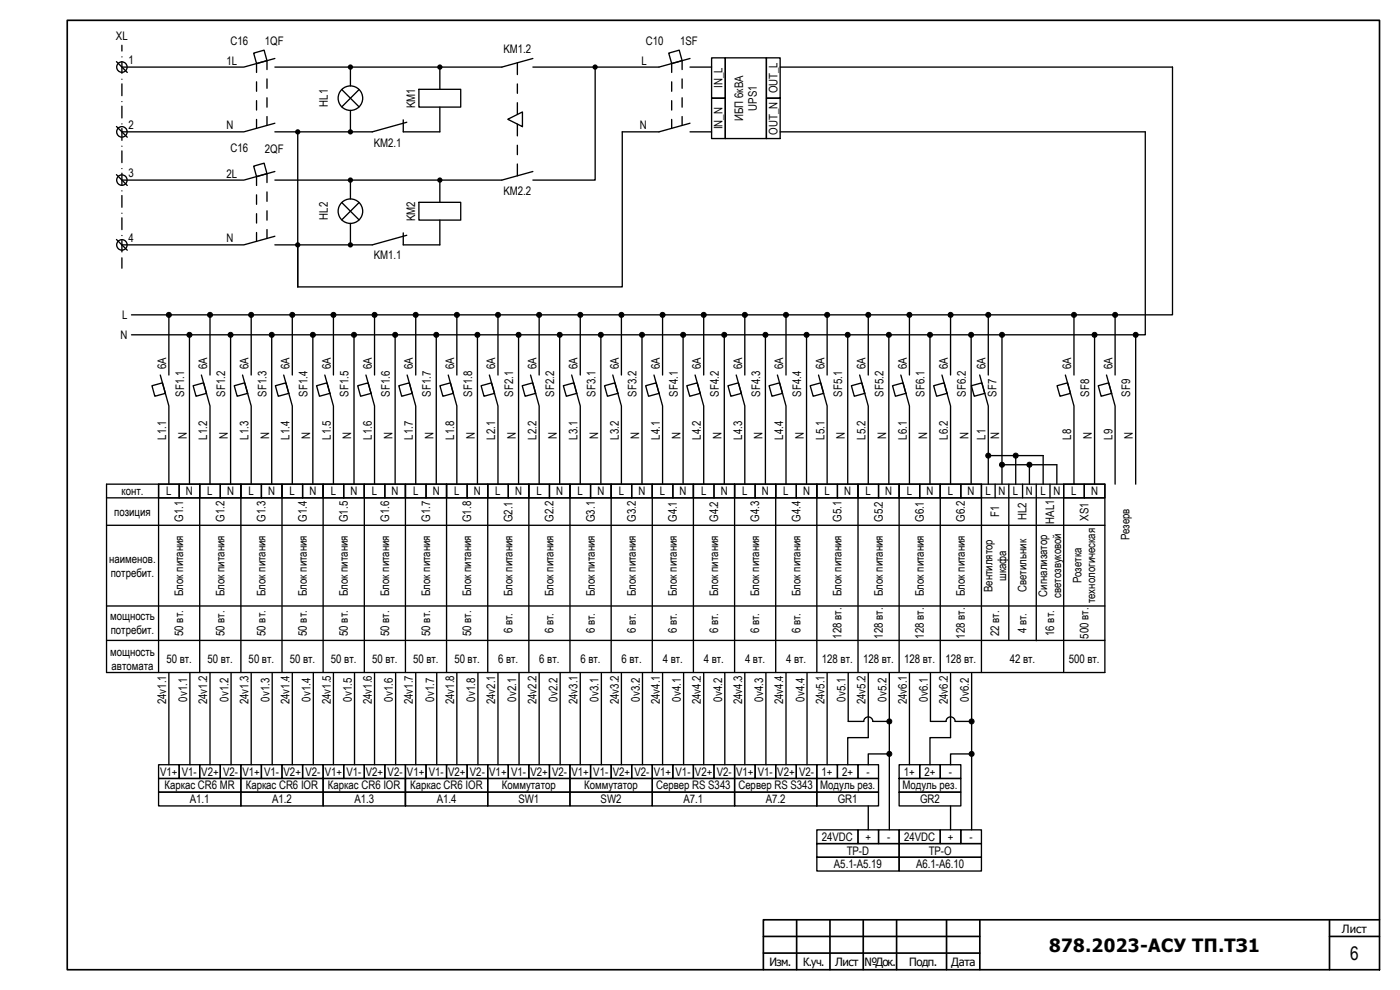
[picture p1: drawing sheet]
<svg xmlns="http://www.w3.org/2000/svg" width="420mm" height="297mm" viewBox="0 0 420 297" stroke-linecap="round" stroke-linejoin="round" font-family="sans-serif">
<path d="M20.2 6.1h393.8v284.9h-393.8zM239.1 276v15M249.1 276v15M259.1 276v15M269.1 276v15M284.1 276v15M294.1 276v15M399 276v15M414 276h-184.9v15M229.1 281h65M229.1 286h65M399 281h15" fill="none" stroke="#000" stroke-width=".5"/>
<g fill="none" stroke="#000" stroke-width=".4">
<path d="M35 18.5l3.2 3.2M36.6 13.6v1.7M36.6 18.5v3.5M36.6 17.1h.1M76.1 15.9l3.2-.9 .8 3.2-3.1 .9zM77 19.1v2.6M80.1 18.2v2.7M82.5 17.5l-9.3 2.6h-36.6M155.3 18.8v3.6M159.9 17.5l-9.3 2.6h-68.1M200.7 15.9l3.1-.9 .9 3.2-3.1 .9zM201.6 19.1v2.6"/>
<path d="M204.7 18.2v2.7M207.1 17.5l-9.3 2.6h-37.9M213.6 17.4h4.1v12.1h-4.1zM217.7 17.4h12.3v24.2h-12.3zM230 17.4h4.1v12.1h-4.1zM35 38l3.2 3.2M36.6 23.8h.1M36.6 25.2v3.5M36.6 30.5h.1M36.6 31.9v3.5M36.6 37.2h.1M36.6 38.6v3.5"/>
<path d="M77 24.6v2.8M77 30.2v2.8M77 35.8v2.7M80.1 23.7v2.8M80.1 29.3v2.9M80.1 35v2.6M82.5 37l-9.3 2.6h-36.6M102.6 26.9l5.2 5.2M105.2 33.1v6.1M105.2 20.5v5.3M107.8 26.9l-5.2 5.2M122.1 36.7l-10.4 2.9h-29.2"/>
<path d="M125.7 26.8h12.6v5.3h-12.6zM132 32.1v7.5h-11v-3.6M132 20.5v6.3M152.4 35.8l4.4-2.2v4.4zM155.3 25.2v2.8M155.3 30.8v3.6M155.3 37.2v3.6M178.6 20.5v33.5h-18.7M201.6 24.6v2.8M201.6 30.2v2.8M201.6 35.8v2.7M204.7 23.7v2.8"/>
<path d="M204.7 29.3v2.9M204.7 35v2.6M207.1 20.1h6.5M207.1 39.6h6.5M207.1 37l-9.3 2.6h-11.1v46.5h-97.3v-46.1M213.6 29.5h4.1v12.1h-4.1zM230 29.5h4.1v12.1h-4.1zM234.1 39.6h109.6v60.9h-304.2M234.1 20.1h117.8v74.4h-312.4M35 52.4l3.2 3.2M36.6 43.9h.1M36.6 45.3v3.5"/>
<path d="M36.6 50.6h.1M36.6 52v3.5M36.6 57.3h.1M36.6 58.7v3.5M76.1 49.8l3.2-.8 .8 3.1-3.1 .9zM77 53v2.6M77 58.5v2.8M80.1 52.1v2.7M80.1 57.6v2.8M82.5 51.5l-9.3 2.5h-36.6M105.2 54.4v5.3M132 54.4v6.3"/>
<path d="M155.3 43.6v2.8M155.3 49.2v3.5M159.9 51.5l-9.3 2.5h-68.1M35 71.9l3.2 3.2M36.6 64h.1M36.6 65.4v3.5M36.6 70.7h.1M36.6 72.1v3.5M36.6 77.4v3.1M77 64.1v2.8M77 69.8v2.6M80.1 63.2v2.9"/>
<path d="M80.1 68.9v2.6M82.5 70.9l-9.3 2.6h-36.6M102.6 60.8l5.2 5.2M105.2 67v6.1M107.8 60.8l-5.2 5.2M122.1 70.6l-10.4 2.9h-29.2M125.7 60.7h12.6v5.3h-12.6zM132 66v7.5h-11v-3.6M50.7 95.2v17.3M63 95.2v17.3M75.4 95.2v17.3M87.7 95.2v17.3"/>
<path d="M100.1 95.2v17.3M112.4 95.2v17.3M124.8 95.2v17.3M137.1 95.2v17.3M149.4 95.2v17.3M161.8 95.2v17.3M174.1 95.2v17.3M186.5 95.2v17.3M198.8 95.2v17.3M211.2 95.2v17.3M223.5 95.2v17.3M235.9 95.2v17.3"/>
<path d="M248.2 95.2v17.3M260.6 95.2v17.3M272.9 95.2v17.3M285.3 95.2v17.3M296.6 95.2v17.3M322.3 95.2v17.3M334.7 95.2v17.3M45.6 115.7l3.2-.8 .8 3.1-3.1 .9zM48.1 112.5l2.6 9.3v23.5M56.9 101.2v44.1M58 115.7l3.1-.8 .9 3.1-3.2 .9zM60.4 112.5l2.6 9.3v23.5"/>
<path d="M69.2 101.2v44.1M70.3 115.7l3.1-.8 .9 3.1-3.1 .9zM72.8 112.5l2.6 9.3v23.5M81.5 101.2v44.1M82.6 115.7l3.2-.8 .9 3.1-3.2 .9zM85.1 112.5l2.6 9.3v23.5M93.9 101.2v44.1M95 115.7l3.1-.8 .9 3.1-3.1 .9zM97.5 112.5l2.6 9.3v23.5M106.2 101.2v44.1M107.3 115.7l3.2-.8 .9 3.1-3.2 .9zM109.8 112.5l2.6 9.3v23.5"/>
<path d="M118.6 101.2v44.1M119.7 115.7l3.1-.8 .9 3.1-3.1 .9zM122.2 112.5l2.6 9.3v23.5M130.9 101.2v44.1M132 115.7l3.2-.8 .8 3.1-3.1 .9zM134.5 112.5l2.6 9.3v23.5M143.3 101.2v44.1M144.4 115.7l3.1-.8 .9 3.1-3.1 .9zM146.9 112.5l2.5 9.3v23.5M155.6 101.2v44.1M156.7 115.7l3.2-.8 .8 3.1-3.1 .9zM159.2 112.5l2.6 9.3v23.5"/>
<path d="M168 101.2v44.1M169.1 115.7l3.1-.8 .9 3.1-3.1 .9zM171.6 112.5l2.5 9.3v23.5M180.3 101.2v44.1M181.4 115.7l3.2-.8 .9 3.1-3.2 .9zM183.9 112.5l2.6 9.3v23.5M192.7 101.2v44.1M193.8 115.7l3.1-.8 .9 3.1-3.2 .9zM196.3 112.5l2.5 9.3v23.5M205 101.2v44.1M206.1 115.7l3.2-.8 .8 3.1-3.1 .9zM208.6 112.5l2.6 9.3v23.5"/>
<path d="M217.4 101.2v44.1M218.5 115.7l3.1-.8 .9 3.1-3.2 .9zM220.9 112.5l2.6 9.3v23.5M229.7 101.2v44.1M230.8 115.7l3.2-.8 .8 3.1-3.1 .9zM233.3 112.5l2.6 9.3v23.5M242.1 101.2v44.1M243.2 115.7l3.1-.8 .9 3.1-3.2 .9zM245.6 112.5l2.6 9.3v23.5M254.4 101.2v44.1M255.5 115.7l3.1-.8 .9 3.1-3.1 .9zM258 112.5l2.6 9.3v23.5"/>
<path d="M266.8 101.2v44.1M267.9 115.7l3.1-.8 .9 3.1-3.2 .9zM270.4 112.5l2.5 9.3v23.5M279.1 101.2v44.1M280.2 115.7l3.1-.8 .9 3.1-3.1 .9zM282.7 112.5l2.6 9.3v23.5M291.5 101.2v44.1M291.5 115.7l3.2-.8 .8 3.1-3.1 .9zM294 112.5l2.6 9.3v23.5M300.7 101.2v44.1M317.2 115.7l3.2-.8 .9 3.1-3.2 .9zM319.7 112.5l2.6 9.3v23.5"/>
<path d="M328.5 101.2v44.1M329.6 115.7l3.1-.8 .9 3.1-3.1 .9zM332.1 112.5l2.6 9.3v23.5M340.8 101.2v44.1M297.3 136.7h15.8v8.6M301.5 139.4h15.7v5.9M304.8 137.5v7.8M32 145.3h299.6v56.5h-299.6zM32 149.4h299.6M32 157.6h299.6M47.6 145.3v56.5M47.6 145.3h6.2v4.1h-6.2z"/>
<path d="M53.8 145.3h6.1v4.1h-6.1zM59.9 145.3v56.5M59.9 145.3h6.2v4.1h-6.2zM66.1 145.3h6.2v4.1h-6.2zM72.3 145.3v56.5M72.3 145.3h6.2v4.1h-6.2zM78.5 145.3h6.1v4.1h-6.1zM84.6 145.3h6.2v4.1h-6.2zM84.6 145.3v56.5M90.8 145.3h6.2v4.1h-6.2zM97 145.3h6.2v4.1h-6.2zM97 145.3v56.5"/>
<path d="M103.2 145.3h6.1v4.1h-6.1zM109.3 145.3h6.2v4.1h-6.2zM109.3 145.3v56.5M115.5 145.3h6.2v4.1h-6.2zM121.7 145.3h6.2v4.1h-6.2zM121.7 145.3v56.5M127.9 145.3h6.1v4.1h-6.1zM134 145.3h6.2v4.1h-6.2zM134 145.3v56.5M140.2 145.3h6.2v4.1h-6.2zM146.4 145.3h6.1v4.1h-6.1zM146.4 145.3v56.5"/>
<path d="M152.5 145.3h6.2v4.1h-6.2zM158.7 145.3v56.5M158.7 145.3h6.2v4.1h-6.2zM164.9 145.3h6.2v4.1h-6.2zM171.1 145.3v56.5M171.1 145.3h6.1v4.1h-6.1zM177.2 145.3h6.2v4.1h-6.2zM183.4 145.3h6.2v4.1h-6.2zM183.4 145.3v56.5M189.6 145.3h6.2v4.1h-6.2zM195.8 145.3h6.1v4.1h-6.1zM195.8 145.3v56.5"/>
<path d="M201.9 145.3h6.2v4.1h-6.2zM208.1 145.3h6.2v4.1h-6.2zM208.1 145.3v56.5M214.3 145.3h6.2v4.1h-6.2zM220.5 145.3h6.1v4.1h-6.1zM220.5 145.3v56.5M226.6 145.3h6.2v4.1h-6.2zM232.8 145.3v56.5M232.8 145.3h6.2v4.1h-6.2zM239 145.3h6.1v4.1h-6.1zM245.1 145.3h6.2v4.1h-6.2zM245.1 145.3v56.5"/>
<path d="M251.3 145.3h6.2v4.1h-6.2zM257.5 145.3v56.5M257.5 145.3h6.2v4.1h-6.2zM263.7 145.3h6.1v4.1h-6.1zM269.8 145.3h6.2v4.1h-6.2zM269.8 145.3v56.5M276 145.3h6.2v4.1h-6.2zM282.2 145.3h6.2v4.1h-6.2zM282.2 145.3v56.5M288.4 145.3h6.1v4.1h-6.1zM294.5 145.3v56.5M298.7 145.3v4.1"/>
<path d="M302.8 145.3v46.9M306.9 145.3v4.1M308.9 140.2v5.1M311 145.3v46.9M315.1 145.3v4.1M319.2 145.3v56.5M319.2 145.3h6.2v4.1h-6.2zM325.4 145.3h6.2v4.1h-6.2zM32 181.8h299.6M32 192.2h299.6M50.7 201.8v27.6M57 201.8v27.6"/>
<path d="M63 201.8v27.6M69.4 201.8v27.6M75.4 201.8v27.6M81.7 201.8v27.6M87.7 201.8v27.6M94 201.8v27.6M100.1 201.8v27.6M106.4 201.8v27.6M112.4 201.8v27.6M118.7 201.8v27.6M124.8 201.8v27.6M131.1 201.8v27.6"/>
<path d="M137.1 201.8v27.6M143.4 201.8v27.6M149.4 201.8v27.6M155.8 201.8v27.6M161.8 201.8v27.6M168.1 201.8v27.6M174.1 201.8v27.6M180.5 201.8v27.6M186.5 201.8v27.6M192.8 201.8v27.6M198.8 201.8v27.6M205.2 201.8v27.6"/>
<path d="M211.2 201.8v27.6M217.5 201.8v27.6M223.5 201.8v27.6M229.9 201.8v27.6M235.9 201.8v27.6M242.2 201.8v27.6M248.2 201.8v27.6M254.6 201.8v14.7h4.6a1.37 1.37 0 0 1 1.4-1.4 1.37 1.37 0 0 1 1.3 1.4h4.3M260.6 201.8v19.5h-6.2v8.1M266.9 201.8v47.2M272.9 201.8v27.6M279.2 201.8v14.7h4.7a1.37 1.37 0 0 1 1.4-1.4 1.37 1.37 0 0 1 1.3 1.4h4.2"/>
<path d="M285.3 201.8v19.5h-6.2v8.1M291.6 201.8v47.2M47.6 233.6v4.1h24.7v4.1h24.7v-8.2M47.6 233.6h98.8M47.6 229.4h6.2v4.2h-6.2zM53.8 229.4h6.1v4.2h-6.1zM59.9 229.4h6.2v4.2h-6.2zM66.1 229.4h6.2v4.2h-6.2zM72.3 229.4h6.2v4.2h-6.2zM72.3 233.6v4.1h24.7v4.1h24.7v-8.2M72.3 233.6v8.2h-24.7v-4.1h98.8M78.5 229.4h6.1v4.2h-6.1z"/>
<path d="M84.6 229.4h6.2v4.2h-6.2zM90.8 229.4h6.2v4.2h-6.2zM97 233.6v4.1h24.7v4.1h24.7M97 229.4h6.2v4.2h-6.2zM103.2 229.4h6.1v4.2h-6.1zM109.3 229.4h6.2v4.2h-6.2zM115.5 229.4h6.2v4.2h-6.2zM121.7 229.4h6.2v4.2h-6.2zM121.7 233.6v4.1h24.7M127.9 229.4h6.1v4.2h-6.1zM134 229.4h6.2v4.2h-6.2zM140.2 229.4h6.2v4.2h-6.2z"/>
<path d="M146.4 233.6v8.2M146.4 229.4h6.1v4.2h-6.1zM146.4 237.7h24.7v4.1h-24.7M146.4 233.6h24.7v4.1h-24.7M152.5 229.4h6.2v4.2h-6.2zM158.7 229.4h6.2v4.2h-6.2zM164.9 229.4h6.2v4.2h-6.2zM171.1 229.4h6.1v4.2h-6.1zM171.1 237.7h24.7v4.1h-24.7zM171.1 233.6h24.7v4.1h-24.7zM177.2 229.4h6.2v4.2h-6.2zM183.4 229.4h6.2v4.2h-6.2z"/>
<path d="M189.6 229.4h6.2v4.2h-6.2zM195.8 233.6v4.1h24.7v4.1h24.6M195.8 233.6h49.3M195.8 229.4h6.1v4.2h-6.1zM201.9 229.4h6.2v4.2h-6.2zM208.1 229.4h6.2v4.2h-6.2zM214.3 229.4h6.2v4.2h-6.2zM220.5 233.6v8.2h-24.7v-4.1h49.3M220.5 229.4h6.1v4.2h-6.1zM226.6 229.4h6.2v4.2h-6.2zM232.8 229.4h6.2v4.2h-6.2zM239 229.4h6.1v4.2h-6.1z"/>
<path d="M245.1 233.6v8.2M245.1 237.7h18.6v4.1h-18.6M245.1 233.6h18.6v4.1h-18.6M245.1 229.4h6.2v4.2h-6.2zM251.3 229.4h6.2v4.2h-6.2zM257.5 229.4h6.2v4.2h-6.2zM266.2 226.2h-5.6v3.2M269.8 237.7h18.6v4.1h-18.6zM269.8 233.6h18.6v4.1h-18.6zM269.8 229.4h6.2v4.2h-6.2zM276 229.4h6.2v4.2h-6.2zM282.2 229.4h6.2v4.2h-6.2z"/>
<path d="M290.8 226.2h-5.5v3.2M245.1 257.2h24.7v4.1h-24.7zM245.1 253.1h24.7v4.1h-24.7zM245.1 249h12.4v4.1h-12.4zM257.5 249h6.2v4.1h-6.2zM260.6 241.8v7.2M263.7 249h6.1v4.1h-6.1zM269.8 257.2h24.7v4.1h-24.7zM269.8 253.1h24.7v4.1h-24.7zM269.8 249h12.4v4.1h-12.4zM282.2 249h6.2v4.1h-6.2zM285.3 241.8v7.2"/>
<path d="M288.4 249h6.1v4.1h-6.1z"/>
<circle cx="36.6" cy="39.6" r="1.57"/>
<circle cx="36.6" cy="20.1" r="1.57"/>
<circle cx="105.2" cy="29.5" r="3.7"/>
<circle cx="36.6" cy="54" r="1.57"/>
<circle cx="36.6" cy="73.5" r="1.57"/>
<circle cx="105.2" cy="63.4" r="3.7"/>
</g>
<g fill="none" stroke="#000" stroke-width=".3">
<circle cx="50.7" cy="94.5" r=".75"/>
<circle cx="63" cy="94.5" r=".75"/>
<circle cx="75.4" cy="94.5" r=".75"/>
<circle cx="87.7" cy="94.5" r=".75"/>
<circle cx="100.1" cy="94.5" r=".75"/>
<circle cx="112.4" cy="94.5" r=".75"/>
<circle cx="124.8" cy="94.5" r=".75"/>
<circle cx="137.1" cy="94.5" r=".75"/>
<circle cx="149.5" cy="94.5" r=".75"/>
<circle cx="161.8" cy="94.5" r=".75"/>
<circle cx="174.2" cy="94.5" r=".75"/>
<circle cx="186.5" cy="94.5" r=".75"/>
<circle cx="198.8" cy="94.5" r=".75"/>
<circle cx="211.2" cy="94.5" r=".75"/>
<circle cx="223.5" cy="94.5" r=".75"/>
<circle cx="235.9" cy="94.5" r=".75"/>
<circle cx="248.2" cy="94.5" r=".75"/>
<circle cx="260.6" cy="94.5" r=".75"/>
<circle cx="272.9" cy="94.5" r=".75"/>
<circle cx="285.3" cy="94.5" r=".75"/>
<circle cx="296.6" cy="94.5" r=".75"/>
<circle cx="322.3" cy="94.5" r=".74"/>
<circle cx="334.7" cy="94.5" r=".75"/>
<circle cx="56.9" cy="100.5" r=".75"/>
<circle cx="69.2" cy="100.5" r=".75"/>
<circle cx="81.6" cy="100.5" r=".75"/>
<circle cx="93.9" cy="100.5" r=".75"/>
<circle cx="106.2" cy="100.5" r=".75"/>
<circle cx="118.6" cy="100.5" r=".75"/>
<circle cx="130.9" cy="100.5" r=".75"/>
<circle cx="143.3" cy="100.5" r=".75"/>
<circle cx="155.6" cy="100.5" r=".75"/>
<circle cx="168" cy="100.5" r=".75"/>
<circle cx="180.3" cy="100.5" r=".75"/>
<circle cx="192.7" cy="100.5" r=".75"/>
<circle cx="205" cy="100.5" r=".75"/>
<circle cx="217.4" cy="100.5" r=".75"/>
<circle cx="229.7" cy="100.5" r=".75"/>
<circle cx="242.1" cy="100.5" r=".75"/>
<circle cx="254.4" cy="100.5" r=".75"/>
<circle cx="266.8" cy="100.5" r=".75"/>
<circle cx="279.1" cy="100.5" r=".75"/>
<circle cx="291.4" cy="100.5" r=".75"/>
<circle cx="300.7" cy="100.5" r=".75"/>
<circle cx="328.5" cy="100.5" r=".75"/>
<circle cx="340.8" cy="100.5" r=".75"/>
<circle cx="296.6" cy="136.7" r=".75"/>
<circle cx="300.7" cy="139.4" r=".75"/>
<circle cx="304.8" cy="136.7" r=".75"/>
<circle cx="308.9" cy="139.4" r=".75"/>
<circle cx="266.9" cy="216.5" r=".75"/>
<circle cx="291.6" cy="216.5" r=".75"/>
<circle cx="266.9" cy="226.2" r=".75"/>
<circle cx="291.6" cy="226.2" r=".75"/>
</g>
<g fill="#000">
<circle cx="89.4" cy="39.6" r=".4"/>
<circle cx="105.2" cy="20.1" r=".4"/>
<circle cx="105.2" cy="39.6" r=".4"/>
<circle cx="132" cy="20.1" r=".39"/>
<circle cx="178.6" cy="20.1" r=".39"/>
<circle cx="105.2" cy="54" r=".4"/>
<circle cx="132" cy="54" r=".39"/>
<circle cx="89.4" cy="73.5" r=".4"/>
<circle cx="105.2" cy="73.5" r=".4"/>
<circle cx="50.7" cy="94.5" r=".75"/>
<circle cx="63" cy="94.5" r=".74"/>
<circle cx="75.4" cy="94.5" r=".75"/>
<circle cx="87.7" cy="94.5" r=".75"/>
<circle cx="100.1" cy="94.5" r=".74"/>
<circle cx="112.4" cy="94.5" r=".75"/>
<circle cx="124.8" cy="94.5" r=".75"/>
<circle cx="137.1" cy="94.5" r=".74"/>
<circle cx="149.5" cy="94.5" r=".75"/>
<circle cx="161.8" cy="94.5" r=".75"/>
<circle cx="174.2" cy="94.5" r=".74"/>
<circle cx="186.5" cy="94.5" r=".75"/>
<circle cx="198.8" cy="94.5" r=".75"/>
<circle cx="211.2" cy="94.5" r=".74"/>
<circle cx="223.5" cy="94.5" r=".74"/>
<circle cx="235.9" cy="94.5" r=".75"/>
<circle cx="248.2" cy="94.5" r=".74"/>
<circle cx="260.6" cy="94.5" r=".74"/>
<circle cx="272.9" cy="94.5" r=".75"/>
<circle cx="285.3" cy="94.5" r=".74"/>
<circle cx="296.6" cy="94.5" r=".75"/>
<circle cx="322.3" cy="94.5" r=".74"/>
<circle cx="334.7" cy="94.5" r=".74"/>
<circle cx="56.9" cy="100.5" r=".75"/>
<circle cx="69.2" cy="100.5" r=".75"/>
<circle cx="81.6" cy="100.5" r=".75"/>
<circle cx="93.9" cy="100.5" r=".75"/>
<circle cx="106.2" cy="100.5" r=".75"/>
<circle cx="118.6" cy="100.5" r=".75"/>
<circle cx="130.9" cy="100.5" r=".75"/>
<circle cx="143.3" cy="100.5" r=".75"/>
<circle cx="155.6" cy="100.5" r=".75"/>
<circle cx="168" cy="100.5" r=".75"/>
<circle cx="180.3" cy="100.5" r=".75"/>
<circle cx="192.7" cy="100.5" r=".75"/>
<circle cx="205" cy="100.5" r=".75"/>
<circle cx="217.4" cy="100.5" r=".75"/>
<circle cx="229.7" cy="100.5" r=".75"/>
<circle cx="242.1" cy="100.5" r=".75"/>
<circle cx="254.4" cy="100.5" r=".75"/>
<circle cx="266.8" cy="100.5" r=".75"/>
<circle cx="279.1" cy="100.5" r=".75"/>
<circle cx="291.4" cy="100.5" r=".75"/>
<circle cx="300.7" cy="100.5" r=".75"/>
<circle cx="328.5" cy="100.5" r=".75"/>
<circle cx="340.8" cy="100.5" r=".75"/>
<circle cx="296.6" cy="136.7" r=".75"/>
<circle cx="300.7" cy="139.5" r=".75"/>
<circle cx="304.8" cy="136.7" r=".75"/>
<circle cx="308.9" cy="139.5" r=".75"/>
<circle cx="266.9" cy="216.4" r=".75"/>
<circle cx="291.6" cy="216.5" r=".75"/>
<circle cx="266.9" cy="226.2" r=".74"/>
<circle cx="291.6" cy="226.2" r=".75"/>
</g>
<g fill="none" stroke="#000" stroke-width=".8">
<circle cx="89.4" cy="39.6" r=".4"/>
<circle cx="105.2" cy="20.1" r=".4"/>
<circle cx="105.2" cy="39.6" r=".4"/>
<circle cx="132" cy="20.1" r=".4"/>
<circle cx="178.6" cy="20.1" r=".4"/>
<circle cx="105.2" cy="54" r=".4"/>
<circle cx="132" cy="54" r=".4"/>
<circle cx="89.4" cy="73.5" r=".4"/>
<circle cx="105.2" cy="73.5" r=".4"/>
</g>
<text font-size="5.7" x="405.2" y="288">6</text>
<text font-size="5.5" x="314.8" y="285.6">878.2023-АСУ ТП.ТЗ1</text>
<g font-size="3.5">
<text x="34.8" y="12.1">XL</text>
<text x="69.2" y="13.5">C16</text>
<text x="79.5" y="13.5">1QF</text>
<text x="151.1" y="15.8">KM1.2</text>
<text x="193.8" y="13.5">C10</text>
<text x="204.1" y="13.5">1SF</text>
<text x="38.6" y="19.3">1</text>
<text x="68" y="19.5">1L</text>
<text x="192.6" y="19.5">L</text>
<text x="216.8" y="26.4" transform="rotate(-90 216.8 26.4)">IN_L</text>
<text x="233.3" y="28" transform="rotate(-90 233.3 28)">OUT_L</text>
<text x="98.4" y="32" transform="rotate(-90 98.4 32)">HL1</text>
<text x="124.6" y="32.4" transform="rotate(-90 124.6 32.4)">KM1</text>
<text x="227.1" y="33.2" transform="rotate(-90 227.1 33.2)">UPS1</text>
<text x="38.6" y="38.8">2</text>
<text x="68" y="38.8">N</text>
<text x="192.1" y="38.8">N</text>
<text x="216.8" y="38.8" transform="rotate(-90 216.8 38.8)">IN_N</text>
<text x="223" y="36.2" transform="rotate(-90 223 36.2)">ИБП 6кВА</text>
<text x="233.3" y="40.4" transform="rotate(-90 233.3 40.4)">OUT_N</text>
<text x="69.2" y="45.7">C16</text>
<text x="79.5" y="45.8">2QF</text>
<text x="112.2" y="44.1">KM2.1</text>
<text x="38.6" y="53.2">3</text>
<text x="68" y="53.4">2L</text>
<text x="151.1" y="58.7">KM2.2</text>
<text x="98.4" y="65.9" transform="rotate(-90 98.4 65.9)">HL2</text>
<text x="124.6" y="66.3" transform="rotate(-90 124.6 66.3)">KM2</text>
<text x="38.6" y="72.7">4</text>
<text x="68" y="72.7">N</text>
<text x="112.2" y="77.7">KM1.1</text>
<text x="36.6" y="95.8">L</text>
<text x="36.1" y="101.6">N</text>
<text x="49.9" y="110.7" transform="rotate(-90 49.9 110.7)">6А</text>
<text x="62.2" y="110.7" transform="rotate(-90 62.2 110.7)">6А</text>
<text x="74.6" y="110.7" transform="rotate(-90 74.6 110.7)">6А</text>
<text x="86.9" y="110.7" transform="rotate(-90 86.9 110.7)">6А</text>
<text x="99.2" y="110.7" transform="rotate(-90 99.2 110.7)">6А</text>
<text x="111.6" y="110.7" transform="rotate(-90 111.6 110.7)">6А</text>
<text x="123.9" y="110.7" transform="rotate(-90 123.9 110.7)">6А</text>
<text x="136.3" y="110.7" transform="rotate(-90 136.3 110.7)">6А</text>
<text x="148.6" y="110.7" transform="rotate(-90 148.6 110.7)">6А</text>
<text x="161" y="110.7" transform="rotate(-90 161 110.7)">6А</text>
<text x="173.3" y="110.7" transform="rotate(-90 173.3 110.7)">6А</text>
<text x="185.7" y="110.7" transform="rotate(-90 185.7 110.7)">6А</text>
<text x="198" y="110.7" transform="rotate(-90 198 110.7)">6А</text>
<text x="210.4" y="110.7" transform="rotate(-90 210.4 110.7)">6А</text>
<text x="222.7" y="110.7" transform="rotate(-90 222.7 110.7)">6А</text>
<text x="235.1" y="110.7" transform="rotate(-90 235.1 110.7)">6А</text>
<text x="247.4" y="110.7" transform="rotate(-90 247.4 110.7)">6А</text>
<text x="259.8" y="110.7" transform="rotate(-90 259.8 110.7)">6А</text>
<text x="272.1" y="110.7" transform="rotate(-90 272.1 110.7)">6А</text>
<text x="284.4" y="110.7" transform="rotate(-90 284.4 110.7)">6А</text>
<text x="295.8" y="110.7" transform="rotate(-90 295.8 110.7)">6А</text>
<text x="321.5" y="110.7" transform="rotate(-90 321.5 110.7)">6А</text>
<text x="333.9" y="110.7" transform="rotate(-90 333.9 110.7)">6А</text>
<text x="55.2" y="119" transform="rotate(-90 55.2 119)">SF1.1</text>
<text x="67.6" y="119" transform="rotate(-90 67.6 119)">SF1.2</text>
<text x="79.9" y="119" transform="rotate(-90 79.9 119)">SF1.3</text>
<text x="92.3" y="119" transform="rotate(-90 92.3 119)">SF1.4</text>
<text x="104.6" y="119" transform="rotate(-90 104.6 119)">SF1.5</text>
<text x="117" y="119" transform="rotate(-90 117 119)">SF1.6</text>
<text x="129.3" y="119" transform="rotate(-90 129.3 119)">SF1.7</text>
<text x="141.7" y="119" transform="rotate(-90 141.7 119)">SF1.8</text>
<text x="154" y="119" transform="rotate(-90 154 119)">SF2.1</text>
<text x="166.4" y="119" transform="rotate(-90 166.4 119)">SF2.2</text>
<text x="178.7" y="119" transform="rotate(-90 178.7 119)">SF3.1</text>
<text x="191.1" y="119" transform="rotate(-90 191.1 119)">SF3.2</text>
<text x="203.4" y="119" transform="rotate(-90 203.4 119)">SF4.1</text>
<text x="215.7" y="119" transform="rotate(-90 215.7 119)">SF4.2</text>
<text x="228.1" y="119" transform="rotate(-90 228.1 119)">SF4.3</text>
<text x="240.4" y="119" transform="rotate(-90 240.4 119)">SF4.4</text>
<text x="252.8" y="119" transform="rotate(-90 252.8 119)">SF5.1</text>
<text x="265.1" y="119" transform="rotate(-90 265.1 119)">SF5.2</text>
<text x="277.5" y="119" transform="rotate(-90 277.5 119)">SF6.1</text>
<text x="289.8" y="119" transform="rotate(-90 289.8 119)">SF6.2</text>
<text x="299.1" y="119" transform="rotate(-90 299.1 119)">SF7</text>
<text x="326.9" y="119" transform="rotate(-90 326.9 119)">SF8</text>
<text x="339.2" y="119" transform="rotate(-90 339.2 119)">SF9</text>
<text x="49.9" y="131.9" transform="rotate(-90 49.9 131.9)">L1.1</text>
<text x="56" y="131.7" transform="rotate(-90 56 131.7)">N</text>
<text x="62.2" y="131.9" transform="rotate(-90 62.2 131.9)">L1.2</text>
<text x="68.4" y="131.7" transform="rotate(-90 68.4 131.7)">N</text>
<text x="74.6" y="131.9" transform="rotate(-90 74.6 131.9)">L1.3</text>
<text x="80.7" y="131.7" transform="rotate(-90 80.7 131.7)">N</text>
<text x="86.9" y="131.9" transform="rotate(-90 86.9 131.9)">L1.4</text>
<text x="93.1" y="131.7" transform="rotate(-90 93.1 131.7)">N</text>
<text x="99.2" y="131.9" transform="rotate(-90 99.2 131.9)">L1.5</text>
<text x="105.4" y="131.7" transform="rotate(-90 105.4 131.7)">N</text>
<text x="111.6" y="131.9" transform="rotate(-90 111.6 131.9)">L1.6</text>
<text x="117.8" y="131.7" transform="rotate(-90 117.8 131.7)">N</text>
<text x="123.9" y="131.9" transform="rotate(-90 123.9 131.9)">L1.7</text>
<text x="130.1" y="131.7" transform="rotate(-90 130.1 131.7)">N</text>
<text x="136.3" y="131.9" transform="rotate(-90 136.3 131.9)">L1.8</text>
<text x="142.5" y="131.7" transform="rotate(-90 142.5 131.7)">N</text>
<text x="148.6" y="131.9" transform="rotate(-90 148.6 131.9)">L2.1</text>
<text x="154.8" y="131.7" transform="rotate(-90 154.8 131.7)">N</text>
<text x="161" y="131.9" transform="rotate(-90 161 131.9)">L2.2</text>
<text x="167.2" y="131.7" transform="rotate(-90 167.2 131.7)">N</text>
<text x="173.3" y="131.9" transform="rotate(-90 173.3 131.9)">L3.1</text>
<text x="179.5" y="131.7" transform="rotate(-90 179.5 131.7)">N</text>
<text x="185.7" y="131.9" transform="rotate(-90 185.7 131.9)">L3.2</text>
<text x="191.8" y="131.7" transform="rotate(-90 191.8 131.7)">N</text>
<text x="198" y="131.9" transform="rotate(-90 198 131.9)">L4.1</text>
<text x="204.2" y="131.7" transform="rotate(-90 204.2 131.7)">N</text>
<text x="210.4" y="131.9" transform="rotate(-90 210.4 131.9)">L4.2</text>
<text x="216.5" y="131.7" transform="rotate(-90 216.5 131.7)">N</text>
<text x="222.7" y="131.9" transform="rotate(-90 222.7 131.9)">L4.3</text>
<text x="228.9" y="131.7" transform="rotate(-90 228.9 131.7)">N</text>
<text x="235.1" y="131.9" transform="rotate(-90 235.1 131.9)">L4.4</text>
<text x="241.2" y="131.7" transform="rotate(-90 241.2 131.7)">N</text>
<text x="247.4" y="131.9" transform="rotate(-90 247.4 131.9)">L5.1</text>
<text x="253.6" y="131.7" transform="rotate(-90 253.6 131.7)">N</text>
<text x="259.8" y="131.9" transform="rotate(-90 259.8 131.9)">L5.2</text>
<text x="265.9" y="131.7" transform="rotate(-90 265.9 131.7)">N</text>
<text x="272.1" y="131.9" transform="rotate(-90 272.1 131.9)">L6.1</text>
<text x="278.3" y="131.7" transform="rotate(-90 278.3 131.7)">N</text>
<text x="284.4" y="131.9" transform="rotate(-90 284.4 131.9)">L6.2</text>
<text x="290.6" y="131.7" transform="rotate(-90 290.6 131.7)">N</text>
<text x="295.8" y="131.9" transform="rotate(-90 295.8 131.9)">L1</text>
<text x="299.9" y="131.7" transform="rotate(-90 299.9 131.7)">N</text>
<text x="321.5" y="131.9" transform="rotate(-90 321.5 131.9)">L8</text>
<text x="327.7" y="131.7" transform="rotate(-90 327.7 131.7)">N</text>
<text x="333.9" y="131.9" transform="rotate(-90 333.9 131.9)">L9</text>
<text x="340" y="131.7" transform="rotate(-90 340 131.7)">N</text>
<text x="36.5" y="148.5">конт.</text>
<text x="49.9" y="148.5">L</text>
<text x="55.8" y="148.5">N</text>
<text x="62.2" y="148.5">L</text>
<text x="68.1" y="148.5">N</text>
<text x="74.6" y="148.5">L</text>
<text x="80.5" y="148.5">N</text>
<text x="86.9" y="148.5">L</text>
<text x="92.8" y="148.5">N</text>
<text x="99.3" y="148.5">L</text>
<text x="105.2" y="148.5">N</text>
<text x="111.6" y="148.5">L</text>
<text x="117.5" y="148.5">N</text>
<text x="124" y="148.5">L</text>
<text x="129.9" y="148.5">N</text>
<text x="136.3" y="148.5">L</text>
<text x="142.2" y="148.5">N</text>
<text x="148.6" y="148.5">L</text>
<text x="154.6" y="148.5">N</text>
<text x="161" y="148.5">L</text>
<text x="166.9" y="148.5">N</text>
<text x="173.3" y="148.5">L</text>
<text x="179.3" y="148.5">N</text>
<text x="185.7" y="148.5">L</text>
<text x="191.6" y="148.5">N</text>
<text x="198" y="148.5">L</text>
<text x="204" y="148.5">N</text>
<text x="210.4" y="148.5">L</text>
<text x="216.3" y="148.5">N</text>
<text x="222.7" y="148.5">L</text>
<text x="228.7" y="148.5">N</text>
<text x="235.1" y="148.5">L</text>
<text x="241" y="148.5">N</text>
<text x="247.4" y="148.5">L</text>
<text x="253.4" y="148.5">N</text>
<text x="259.8" y="148.5">L</text>
<text x="265.7" y="148.5">N</text>
<text x="272.1" y="148.5">L</text>
<text x="278.1" y="148.5">N</text>
<text x="284.5" y="148.5">L</text>
<text x="290.4" y="148.5">N</text>
<text x="295.8" y="148.5">L N</text>
<text x="304" y="148.5">L N</text>
<text x="312.2" y="148.5">L N</text>
<text x="321.5" y="148.5">L</text>
<text x="327.4" y="148.5">N</text>
<text x="34.3" y="154.7">позиция</text>
<text x="299.9" y="155.2" transform="rotate(-90 299.9 155.2)">F1</text>
<text x="55" y="156.6" transform="rotate(-90 55 156.6)">G1.1</text>
<text x="67.4" y="156.6" transform="rotate(-90 67.4 156.6)">G1.2</text>
<text x="79.7" y="156.6" transform="rotate(-90 79.7 156.6)">G1.3</text>
<text x="92" y="156.6" transform="rotate(-90 92 156.6)">G1.4</text>
<text x="104.4" y="156.6" transform="rotate(-90 104.4 156.6)">G1.5</text>
<text x="116.7" y="156.6" transform="rotate(-90 116.7 156.6)">G1.6</text>
<text x="129.1" y="156.6" transform="rotate(-90 129.1 156.6)">G1.7</text>
<text x="141.4" y="156.6" transform="rotate(-90 141.4 156.6)">G1.8</text>
<text x="153.8" y="156.6" transform="rotate(-90 153.8 156.6)">G2.1</text>
<text x="166.1" y="156.6" transform="rotate(-90 166.1 156.6)">G2.2</text>
<text x="178.5" y="156.6" transform="rotate(-90 178.5 156.6)">G3.1</text>
<text x="190.8" y="156.6" transform="rotate(-90 190.8 156.6)">G3.2</text>
<text x="203.2" y="156.6" transform="rotate(-90 203.2 156.6)">G4.1</text>
<text x="215.5" y="156.6" transform="rotate(-90 215.5 156.6)">G4.2</text>
<text x="227.9" y="156.6" transform="rotate(-90 227.9 156.6)">G4.3</text>
<text x="240.2" y="156.6" transform="rotate(-90 240.2 156.6)">G4.4</text>
<text x="252.5" y="156.6" transform="rotate(-90 252.5 156.6)">G5.1</text>
<text x="264.9" y="156.6" transform="rotate(-90 264.9 156.6)">G5.2</text>
<text x="277.3" y="156.6" transform="rotate(-90 277.3 156.6)">G6.1</text>
<text x="289.6" y="156.6" transform="rotate(-90 289.6 156.6)">G6.2</text>
<text x="308.1" y="156.1" transform="rotate(-90 308.1 156.1)">HL2</text>
<text x="316.3" y="157.1" transform="rotate(-90 316.3 157.1)">HAL1</text>
<text x="326.6" y="156.2" transform="rotate(-90 326.6 156.2)">XS1</text>
<text x="339" y="162.1" transform="rotate(-90 339 162.1)">Резерв</text>
<text x="32.8" y="168.9">наименов.</text>
<text x="33.2" y="173">потребит.</text>
<text x="55" y="178.8" transform="rotate(-90 55 178.8)">Блок питания</text>
<text x="67.4" y="178.8" transform="rotate(-90 67.4 178.8)">Блок питания</text>
<text x="79.7" y="178.8" transform="rotate(-90 79.7 178.8)">Блок питания</text>
<text x="92" y="178.8" transform="rotate(-90 92 178.8)">Блок питания</text>
<text x="104.4" y="178.8" transform="rotate(-90 104.4 178.8)">Блок питания</text>
<text x="116.7" y="178.8" transform="rotate(-90 116.7 178.8)">Блок питания</text>
<text x="129.1" y="178.8" transform="rotate(-90 129.1 178.8)">Блок питания</text>
<text x="141.4" y="178.8" transform="rotate(-90 141.4 178.8)">Блок питания</text>
<text x="153.8" y="178.8" transform="rotate(-90 153.8 178.8)">Блок питания</text>
<text x="166.1" y="178.8" transform="rotate(-90 166.1 178.8)">Блок питания</text>
<text x="178.5" y="178.8" transform="rotate(-90 178.5 178.8)">Блок питания</text>
<text x="190.8" y="178.8" transform="rotate(-90 190.8 178.8)">Блок питания</text>
<text x="203.2" y="178.8" transform="rotate(-90 203.2 178.8)">Блок питания</text>
<text x="215.5" y="178.8" transform="rotate(-90 215.5 178.8)">Блок питания</text>
<text x="227.9" y="178.8" transform="rotate(-90 227.9 178.8)">Блок питания</text>
<text x="240.2" y="178.8" transform="rotate(-90 240.2 178.8)">Блок питания</text>
<text x="252.5" y="178.8" transform="rotate(-90 252.5 178.8)">Блок питания</text>
<text x="264.9" y="178.8" transform="rotate(-90 264.9 178.8)">Блок питания</text>
<text x="277.3" y="178.8" transform="rotate(-90 277.3 178.8)">Блок питания</text>
<text x="289.6" y="178.8" transform="rotate(-90 289.6 178.8)">Блок питания</text>
<text x="297.8" y="177.6" transform="rotate(-90 297.8 177.6)">Вентилятор</text>
<text x="302" y="174.3" transform="rotate(-90 302 174.3)">шкафа</text>
<text x="308.1" y="177.6" transform="rotate(-90 308.1 177.6)">Светильник</text>
<text x="314.3" y="179.1" transform="rotate(-90 314.3 179.1)">Сигнализатор</text>
<text x="318.4" y="179.4" transform="rotate(-90 318.4 179.4)">светозвуковой</text>
<text x="324.6" y="175" transform="rotate(-90 324.6 175)">Розетка</text>
<text x="328.7" y="181" transform="rotate(-90 328.7 181)">технологическая</text>
<text x="33.1" y="186.1">мощность</text>
<text x="33.2" y="190.2">потребит.</text>
<text x="55" y="190.8" transform="rotate(-90 55 190.8)">50 вт.</text>
<text x="67.4" y="190.8" transform="rotate(-90 67.4 190.8)">50 вт.</text>
<text x="79.7" y="190.8" transform="rotate(-90 79.7 190.8)">50 вт.</text>
<text x="92" y="190.8" transform="rotate(-90 92 190.8)">50 вт.</text>
<text x="104.4" y="190.8" transform="rotate(-90 104.4 190.8)">50 вт.</text>
<text x="116.7" y="190.8" transform="rotate(-90 116.7 190.8)">50 вт.</text>
<text x="129.1" y="190.8" transform="rotate(-90 129.1 190.8)">50 вт.</text>
<text x="141.4" y="190.8" transform="rotate(-90 141.4 190.8)">50 вт.</text>
<text x="153.8" y="190" transform="rotate(-90 153.8 190)">6 вт.</text>
<text x="166.1" y="190" transform="rotate(-90 166.1 190)">6 вт.</text>
<text x="178.5" y="190" transform="rotate(-90 178.5 190)">6 вт.</text>
<text x="190.8" y="190" transform="rotate(-90 190.8 190)">6 вт.</text>
<text x="203.2" y="190" transform="rotate(-90 203.2 190)">6 вт.</text>
<text x="215.5" y="190" transform="rotate(-90 215.5 190)">6 вт.</text>
<text x="227.9" y="190" transform="rotate(-90 227.9 190)">6 вт.</text>
<text x="240.2" y="190" transform="rotate(-90 240.2 190)">6 вт.</text>
<text x="252.5" y="191.6" transform="rotate(-90 252.5 191.6)">128 вт.</text>
<text x="264.9" y="191.6" transform="rotate(-90 264.9 191.6)">128 вт.</text>
<text x="277.3" y="191.6" transform="rotate(-90 277.3 191.6)">128 вт.</text>
<text x="289.6" y="191.6" transform="rotate(-90 289.6 191.6)">128 вт.</text>
<text x="299.9" y="190.8" transform="rotate(-90 299.9 190.8)">22 вт.</text>
<text x="308.1" y="190" transform="rotate(-90 308.1 190)">4 вт.</text>
<text x="316.3" y="190.8" transform="rotate(-90 316.3 190.8)">16 вт.</text>
<text x="326.6" y="191.6" transform="rotate(-90 326.6 191.6)">500 вт.</text>
<text x="33.1" y="196.8">мощность</text>
<text x="33.5" y="201">автомата</text>
<text x="49.9" y="198.9">50 вт.</text>
<text x="62.3" y="198.9">50 вт.</text>
<text x="74.6" y="198.9">50 вт.</text>
<text x="87" y="198.9">50 вт.</text>
<text x="99.3" y="198.9">50 вт.</text>
<text x="111.7" y="198.9">50 вт.</text>
<text x="124" y="198.9">50 вт.</text>
<text x="136.4" y="198.9">50 вт.</text>
<text x="149.5" y="198.9">6 вт.</text>
<text x="161.9" y="198.9">6 вт.</text>
<text x="174.2" y="198.9">6 вт.</text>
<text x="186.6" y="198.9">6 вт.</text>
<text x="198.9" y="198.9">4 вт.</text>
<text x="211.3" y="198.9">4 вт.</text>
<text x="223.6" y="198.9">4 вт.</text>
<text x="235.9" y="198.9">4 вт.</text>
<text x="246.7" y="198.9">128 вт.</text>
<text x="259" y="198.9">128 вт.</text>
<text x="271.4" y="198.9">128 вт.</text>
<text x="283.7" y="198.9">128 вт.</text>
<text x="303.1" y="198.9">42 вт.</text>
<text x="320.8" y="198.9">500 вт.</text>
<text x="49.9" y="211.3" transform="rotate(-90 49.9 211.3)">24v1.1</text>
<text x="56.2" y="210.5" transform="rotate(-90 56.2 210.5)">0v1.1</text>
<text x="62.2" y="211.3" transform="rotate(-90 62.2 211.3)">24v1.2</text>
<text x="68.5" y="210.5" transform="rotate(-90 68.5 210.5)">0v1.2</text>
<text x="74.6" y="211.3" transform="rotate(-90 74.6 211.3)">24v1.3</text>
<text x="80.9" y="210.5" transform="rotate(-90 80.9 210.5)">0v1.3</text>
<text x="86.9" y="211.3" transform="rotate(-90 86.9 211.3)">24v1.4</text>
<text x="93.2" y="210.5" transform="rotate(-90 93.2 210.5)">0v1.4</text>
<text x="99.2" y="211.3" transform="rotate(-90 99.2 211.3)">24v1.5</text>
<text x="105.6" y="210.5" transform="rotate(-90 105.6 210.5)">0v1.5</text>
<text x="111.6" y="211.3" transform="rotate(-90 111.6 211.3)">24v1.6</text>
<text x="117.9" y="210.5" transform="rotate(-90 117.9 210.5)">0v1.6</text>
<text x="123.9" y="211.3" transform="rotate(-90 123.9 211.3)">24v1.7</text>
<text x="130.3" y="210.5" transform="rotate(-90 130.3 210.5)">0v1.7</text>
<text x="136.3" y="211.3" transform="rotate(-90 136.3 211.3)">24v1.8</text>
<text x="142.6" y="210.5" transform="rotate(-90 142.6 210.5)">0v1.8</text>
<text x="148.6" y="211.3" transform="rotate(-90 148.6 211.3)">24v2.1</text>
<text x="154.9" y="210.5" transform="rotate(-90 154.9 210.5)">0v2.1</text>
<text x="161" y="211.3" transform="rotate(-90 161 211.3)">24v2.2</text>
<text x="167.3" y="210.5" transform="rotate(-90 167.3 210.5)">0v2.2</text>
<text x="173.3" y="211.3" transform="rotate(-90 173.3 211.3)">24v3.1</text>
<text x="179.7" y="210.5" transform="rotate(-90 179.7 210.5)">0v3.1</text>
<text x="185.7" y="211.3" transform="rotate(-90 185.7 211.3)">24v3.2</text>
<text x="192" y="210.5" transform="rotate(-90 192 210.5)">0v3.2</text>
<text x="198" y="211.3" transform="rotate(-90 198 211.3)">24v4.1</text>
<text x="204.4" y="210.5" transform="rotate(-90 204.4 210.5)">0v4.1</text>
<text x="210.4" y="211.3" transform="rotate(-90 210.4 211.3)">24v4.2</text>
<text x="216.7" y="210.5" transform="rotate(-90 216.7 210.5)">0v4.2</text>
<text x="222.7" y="211.3" transform="rotate(-90 222.7 211.3)">24v4.3</text>
<text x="229" y="210.5" transform="rotate(-90 229 210.5)">0v4.3</text>
<text x="235.1" y="211.3" transform="rotate(-90 235.1 211.3)">24v4.4</text>
<text x="241.4" y="210.5" transform="rotate(-90 241.4 210.5)">0v4.4</text>
<text x="247.4" y="211.3" transform="rotate(-90 247.4 211.3)">24v5.1</text>
<text x="253.7" y="210.5" transform="rotate(-90 253.7 210.5)">0v5.1</text>
<text x="259.8" y="211.3" transform="rotate(-90 259.8 211.3)">24v5.2</text>
<text x="266.1" y="210.5" transform="rotate(-90 266.1 210.5)">0v5.2</text>
<text x="272.1" y="211.3" transform="rotate(-90 272.1 211.3)">24v6.1</text>
<text x="278.4" y="210.5" transform="rotate(-90 278.4 210.5)">0v6.1</text>
<text x="284.4" y="211.3" transform="rotate(-90 284.4 211.3)">24v6.2</text>
<text x="290.8" y="210.5" transform="rotate(-90 290.8 210.5)">0v6.2</text>
<text x="48.1" y="232.7">V1+</text>
<text x="54.6" y="232.7">V1-</text>
<text x="60.4" y="232.7">V2+</text>
<text x="66.9" y="232.7">V2-</text>
<text x="72.8" y="232.7">V1+</text>
<text x="79.3" y="232.7">V1-</text>
<text x="85.1" y="232.7">V2+</text>
<text x="91.6" y="232.7">V2-</text>
<text x="97.4" y="232.7">V1+</text>
<text x="104" y="232.7">V1-</text>
<text x="109.8" y="232.7">V2+</text>
<text x="116.3" y="232.7">V2-</text>
<text x="122.1" y="232.7">V1+</text>
<text x="128.7" y="232.7">V1-</text>
<text x="134.5" y="232.7">V2+</text>
<text x="141" y="232.7">V2-</text>
<text x="146.8" y="232.7">V1+</text>
<text x="153.4" y="232.7">V1-</text>
<text x="159.2" y="232.7">V2+</text>
<text x="165.7" y="232.7">V2-</text>
<text x="171.5" y="232.7">V1+</text>
<text x="178.1" y="232.7">V1-</text>
<text x="183.9" y="232.7">V2+</text>
<text x="190.4" y="232.7">V2-</text>
<text x="196.2" y="232.7">V1+</text>
<text x="202.8" y="232.7">V1-</text>
<text x="208.6" y="232.7">V2+</text>
<text x="215.1" y="232.7">V2-</text>
<text x="220.9" y="232.7">V1+</text>
<text x="227.5" y="232.7">V1-</text>
<text x="233.3" y="232.7">V2+</text>
<text x="239.8" y="232.7">V2-</text>
<text x="246.6" y="232.7">1+</text>
<text x="252.8" y="232.7">2+</text>
<text x="260.1" y="232.7">-</text>
<text x="271.3" y="232.7">1+</text>
<text x="277.4" y="232.7">2+</text>
<text x="284.8" y="232.7">-</text>
<text x="49.4" y="236.9">Каркас CR6 MR</text>
<text x="73.8" y="236.9">Каркас CR6 IOR</text>
<text x="98.4" y="236.9">Каркас CR6 IOR</text>
<text x="123.1" y="236.9">Каркас CR6 IOR</text>
<text x="150.6" y="236.9">Коммутатор</text>
<text x="175.3" y="236.9">Коммутатор</text>
<text x="196.9" y="236.9">Сервер RS S343</text>
<text x="221.6" y="236.9">Сервер RS S343</text>
<text x="246.2" y="236.9">Модуль рез.</text>
<text x="270.9" y="236.9">Модуль рез.</text>
<text x="57" y="241">А1.1</text>
<text x="81.7" y="241">А1.2</text>
<text x="106.4" y="241">А1.3</text>
<text x="131.1" y="241">А1.4</text>
<text x="155.6" y="241">SW1</text>
<text x="180.3" y="241">SW2</text>
<text x="205.1" y="241">A7.1</text>
<text x="229.8" y="241">A7.2</text>
<text x="251.4" y="241">GR1</text>
<text x="276.1" y="241">GR2</text>
<text x="246.6" y="252.3">24VDC</text>
<text x="254.1" y="256.4">TP-D</text>
<text x="259.7" y="252.3">+</text>
<text x="266.3" y="252.3">-</text>
<text x="271.3" y="252.3">24VDC</text>
<text x="278.7" y="256.4">TP-O</text>
<text x="284.4" y="252.3">+</text>
<text x="291" y="252.3">-</text>
<text x="250.3" y="260.5">A5.1-A5.19</text>
<text x="275" y="260.5">A6.1-A6.10</text>
</g>
<g font-size="3.4">
<text x="402.7" y="279.8">Лист</text>
<text x="231" y="289.8">Изм.</text>
<text x="241" y="289.8">К.уч.</text>
<text x="250.6" y="289.8">Лист №Док.</text>
<text x="272.9" y="289.8">Подп.</text>
<text x="285.5" y="289.8">Дата</text>
</g>
</svg>
